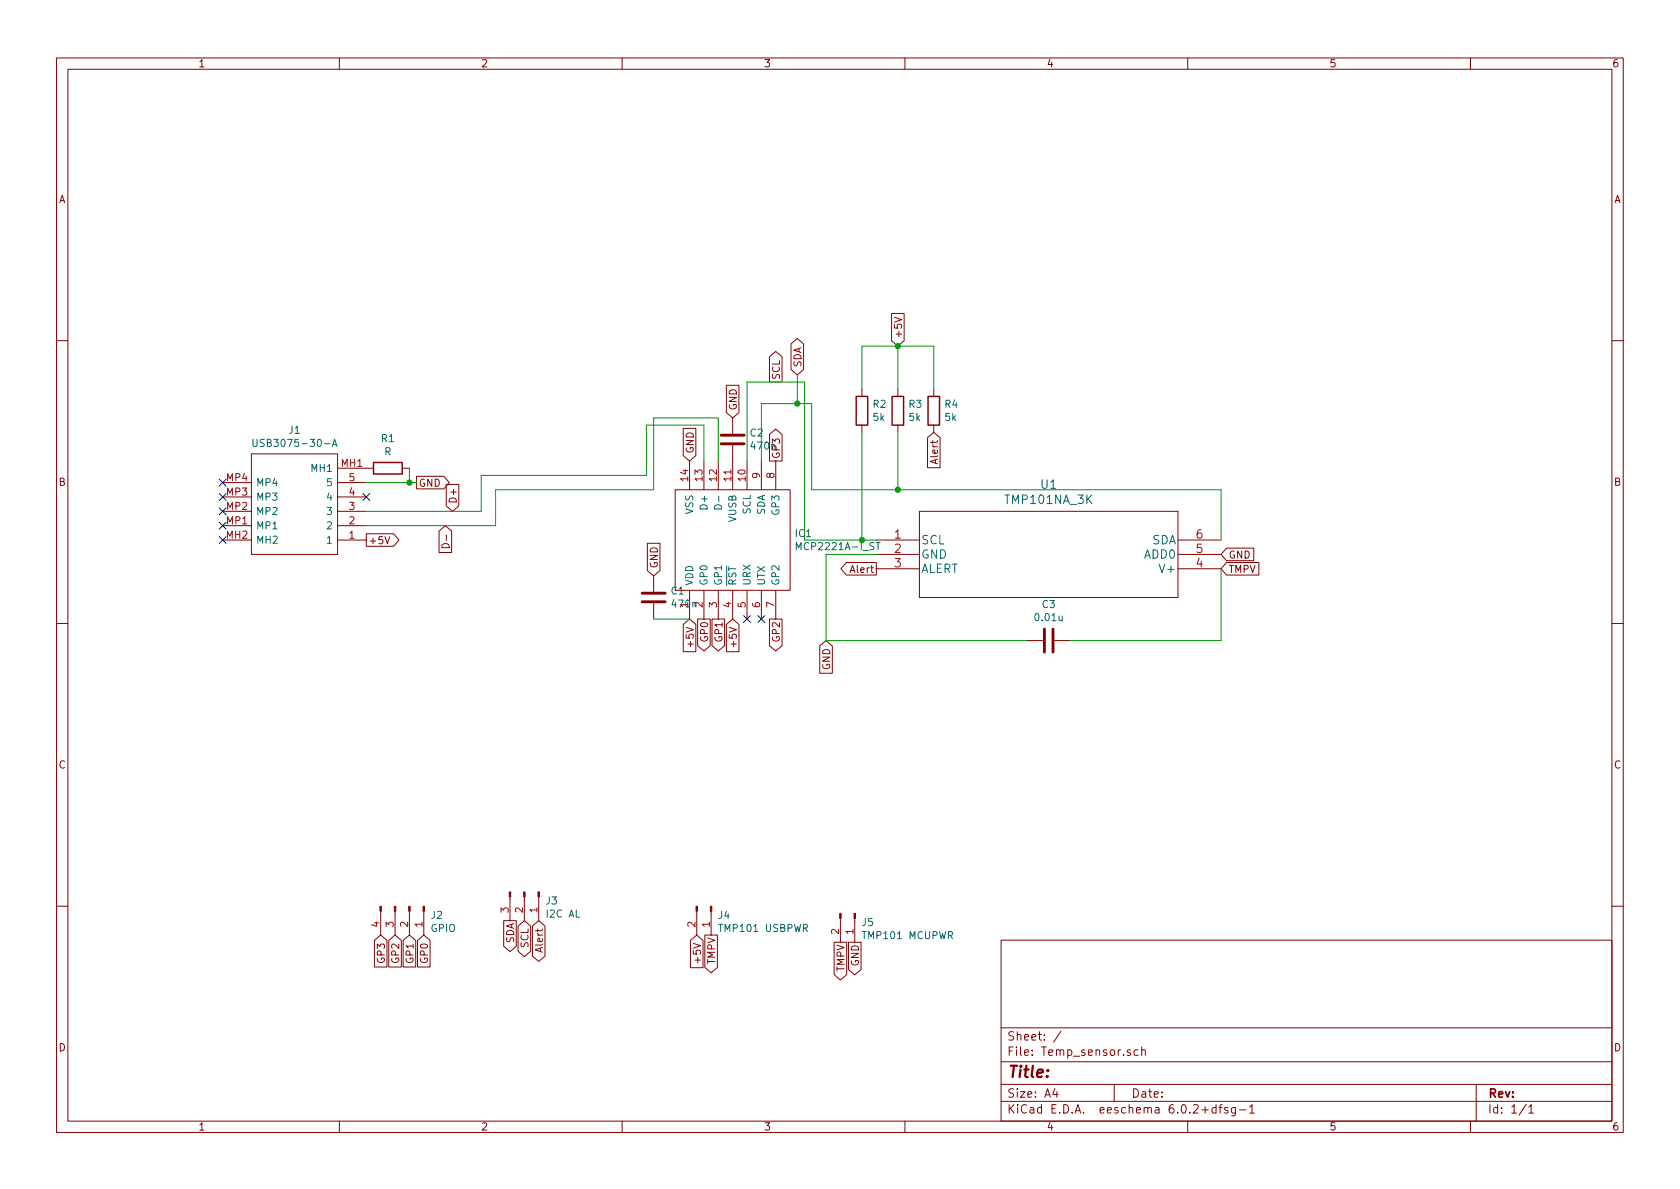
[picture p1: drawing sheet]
<svg xmlns="http://www.w3.org/2000/svg" width="297mm" height="210mm" viewBox="0 0 297 210" stroke-linecap="round" stroke-linejoin="round" font-family="sans-serif">
<g fill="none" stroke="#840000" stroke-width=".18">
<path d="M10 10.2h277v190.1h-277zM12 12.2h273v186.1h-273zM60 10.2v2M110 10.2v2M160 10.2v2M210 10.2v2M260 10.2v2M157.6 55.4h2.3v4.9l-1.2 .9-1.1-.9zM158.1 56.1l1.3 .4-1.3 .5M10 60.2h2M120.8 75.8h2.2v4.8l-1.1 .9-1.1-.9zM128.4 68.1h2.3v4.9l-1.2 .9-1.1-.9z"/>
<path d="M129.5 73.9v2.8M129.5 78.7v7.9M136 63.1l1.2-1 1.1 1v4.5h-2.3zM136 76.8l1.2-.9 1.1 .9v4.7h-2.3zM139.9 60.8l1.1-.9 1.1 .9v4.5l-1.1 1-1.1-1zM152.4 68.8v1.3M152.4 75.2v1.2M158.7 68.8v1.3M158.7 75.2v1.2M164 77.4l1.1-1 1.1 1v5.3h-2.2zM165.1 68.8v1.3M165.1 75.2v1.2"/>
<path d="M285 60.2h2M39.4 95.5h5M39.4 93h5M39.4 90.4h5M39.4 87.9h5M39.4 85.3h5M44.4 80.3h15.3v17.7h-15.3zM59.7 82.8h6.3M59.7 95.5h5.1M59.7 93h5.1M59.7 90.4h5.1M59.7 87.9h5.1"/>
<path d="M59.7 85.3h5.1M64.8 94.4h4.8l.9 1.1-.9 1.1h-4.8zM68.1 94.9l.4 1.3 .4-1.3M71.1 82.8h1.3M73.7 84.2h4.8l.9 1.1-.9 1.1h-4.8zM77.6 93.9l1.1-.9 1.2 .9v3.8h-2.3zM78.2 96.4a.68 .68 0 0 1 .8-.2 .68 .68 0 0 1 .4 .6h-1.3zM78.9 85.7h2.2v3.8l-1.1 .9-1.1-.9zM78.9 94.6v1M114.5 96.1h2.2v4.8l-1.1 .9-1.1-.9zM119.4 86.6h20.3v17.8h-20.3zM121.9 81.5v5.1"/>
<path d="M124.5 81.5v5.1M127 81.5v5.1M132.1 81.5v5.1M134.6 81.5v5.1M137.2 81.5v5.1M149.6 99.5h5.3v2.2h-5.3l-.9-1.1zM154.9 95.5h7.7M154.9 98h7.7M162.6 90.4h45.7v15.3h-45.7zM208.3 95.5h7.6M208.3 98h7.6M216.9 99.5h5.7v2.2h-5.7l-1-1.1z"/>
<path d="M216.9 96.9h4.8v2.2h-4.8l-1-1.1zM10 110.2h2M115.6 101.8v2.8M115.6 106.7v2.8M120.8 110.4l1.1-.9 1.1 .9v4.8h-2.2zM121.9 104.4v5.1M123.3 109.5h2.3v4.7l-1.1 .9-1.2-.9zM124.5 104.4v5.1M125.9 109.5h2.2v4.7l-1.1 .9-1.1-.9zM127 104.4v5.1M128.4 110.4l1.1-.9 1.2 .9v4.8h-2.3zM129.5 104.4v5.1"/>
<path d="M132.1 104.4v5.1M134.6 104.4v5.1M136 109.5h2.3v4.7l-1.1 .9-1.2-.9zM137.2 104.4v5.1M144.9 114.2l1.1-.9 1.2 .9v4.9h-2.3zM154.9 100.6h7.7M181.6 113.3h2.8M186.4 113.3h2.8M208.3 100.6h7.6M285 110.2h2M90.2 158.6v4.2M92.7 158.6v4.2"/>
<path d="M95.2 158.6v4.2M10 160.2h2M66.2 166.3l1.1-1 1.1 1v4.7h-2.2zM67.3 161.1v4.2M68.7 166.3l1.1-1 1.2 1v4.7h-2.3zM69.8 161.1v4.2M71.3 166.3l1.1-1 1.1 1v4.7h-2.2zM72.4 161.1v4.2M73.8 166.3l1.1-1 1.1 1v4.7h-2.2zM74.9 161.1v4.2M89.1 162.8h2.2v4.5l-1.1 1-1.1-1zM91.6 163.8l1.1-1 1.1 1v4.4l-1.1 1-1.1-1z"/>
<path d="M94.1 163.8l1.1-1 1.2 1v5.3l-1.2 .9-1.1-.9zM122.1 166.3l1.1-1 1.1 1v4.8h-2.2zM123.2 161.1v4.2M124.6 165.3h2.2v5.8l-1.1 .9-1.1-.9zM125.7 161.1v4.2M147.5 166.6h2.2v5.7l-1.1 1-1.1-1zM148.6 162.4v4.2M150 166.6h2.2v4.8l-1.1 1-1.1-1zM151.1 162.4v4.2M177 166.3h108v32h-108zM285 160.2h2M60 198.3v2"/>
<path d="M110 198.3v2M160 198.3v2M177 194.8h108M177 191.8h108M177 187.8h108M177 181.8h108M186.5 192.5l-.4 1h1M186.9 193v1M187.6 182.4l-1.3 1.9M197 191.8v3M199.9 185.7l-.4-.1-.2 .2 .1 .3 .5 .1v.4h-.6M201.2 185.7l-.4-.1-.3 .3v.4l.1 .3h.6"/>
<path d="M201.9 185.8l.2-.2 .3 .1 .1 .9M201.9 185.1v1.5M210 198.3v2M215 195.9l-.4-.1-.3 .3v.4l.1 .3h.6M215 195.3v1.5M215.5 195.8h.6M216.1 195.3l-.4 .2v1.3M217.1 195.9l-.4-.1-.2 .2 .1 .3 .5 .1v.4h-.6M218.4 195.8v1.2l-.3 .3h-.3M218.4 195.9l-.4-.1-.3 .3v.4l.2 .3h.5M219.1 196.3h1.2M220.9 195.8l.5-.5v1.5"/>
<path d="M220.9 196.8h.9M260 198.3v2M261 191.8v6.5M269.9 195.3l-1.3 1.9M270.3 195.8l.4-.5v1.5M270.3 196.8h.9"/>
</g>
<g fill="#840000" stroke="#840000" stroke-width=".18">
<path d="M148.5 161.5h.2v.9h-.2z"/>
<path d="M151 161.5h.3v.9h-.3z"/>
<path d="M90 157.7h.3v.9h-.3z"/>
<path d="M92.6 157.7h.2v.9h-.2z"/>
<path d="M95.1 157.7h.3v.9h-.3z"/>
<path d="M67.2 160.3h.2v.8h-.2z"/>
<path d="M69.7 160.3h.3v.8h-.3z"/>
<path d="M72.3 160.3h.2v.8h-.2z"/>
<path d="M74.8 160.3h.3v.8h-.3z"/>
<path d="M123.1 160.3h.2v.8h-.2z"/>
<path d="M125.6 160.3h.3v.8h-.3z"/>
</g>
<path d="M151.4 70.1h2v5.1h-2zM157.7 70.1h2.1v5.1h-2.1zM164.1 70.1h2v5.1h-2zM66 81.8h5.1v2h-5.1z" fill="none" stroke="#840000" stroke-width=".25"/>
<path d="M44.7 77.7v1l.3 .3 .3-.1 .1-.2v-1M58.8 79l.4-1.3 .4 1.3M58.9 78.6h.6M126.4 89.5a.68 .68 0 0 1 .7-.2 .68 .68 0 0 1 .5 .7h-1.3zM127.1 87.7v1M140.8 97.2v-1.3l.4 1 .4-1v1.3M154.9 95.9h.7" fill="none" stroke="#006464" stroke-width=".18"/>
<path d="M127.5 78.5h4.1M127.5 77h4.1M113.5 106.4h4.1M113.5 104.9h4.1M184.7 111.2v4.1M186.2 111.2v4.1" fill="none" stroke="#840000" stroke-width=".51"/>
<g fill="none" stroke="#009600" stroke-width=".18">
<path d="M141 66.3v5.1M152.4 76.4v19.1h-10.2v-27.9h-10.1v13.9M152.4 68.8v-7.6h12.7v7.6M158.7 61.2v7.6M158.7 76.4v10.2M64.8 85.3h8.9M72.4 82.8v2.5M124.5 81.5v-6.3h-10.2v8.9h-29.2v6.3h-20.3M127 81.5v-7.6h-11.4v12.7h-28v6.4h-22.8M134.6 81.5v-10.1h8.9v15.2h72.4v8.9M154.9 98h-8.9v15.3h35.6M115.6 109.5h6.3"/>
<path d="M215.9 100.6v12.7h-26.7"/>
</g>
<g fill="none" stroke="#000084" stroke-width=".18">
<path d="M38.8 84.7l1.2 1.2M38.8 87.3l1.2 1.2M38.8 89.8l1.2 1.2M38.8 92.3l1.2 1.3M38.8 94.9l1.2 1.2M40 84.7l-1.2 1.2M40 87.3l-1.2 1.2M40 89.8l-1.2 1.2M40 92.3l-1.2 1.3M40 94.9l-1.2 1.2M64.2 87.3l1.2 1.2M65.4 87.3l-1.2 1.2"/>
<path d="M131.5 108.9l1.2 1.2M132.7 108.9l-1.2 1.2M134 108.9l1.2 1.2M135.2 108.9l-1.2 1.2"/>
</g>
<g fill="#009600" stroke="#009600" stroke-width=".18">
<circle cx="72.4" cy="85.3" r=".46"/>
<circle cx="141" cy="71.4" r=".46"/>
<circle cx="152.4" cy="95.5" r=".46"/>
<circle cx="158.7" cy="86.6" r=".46"/>
<circle cx="158.7" cy="61.2" r=".46"/>
</g>
<text font-size="2.8" fill="#840000" x="178" y="190.6">Title:</text>
<g font-size="2.1" fill="#006464">
<text x="177.9" y="89.1">TMP101NA_3K</text>
<text x="184.1" y="86.4">U1</text>
<text x="162.8" y="96.2">SCL</text>
<text x="162.8" y="98.8">GND</text>
<text x="162.8" y="101.3">ALERT</text>
<text x="202.3" y="98.8">ADD0</text>
<text x="203.6" y="96.2">SDA</text>
<text x="205.4" y="101.3">V+</text>
</g>
<g font-size="2.1" fill="#a90000">
<text x="158.2" y="95.2">1</text>
<text x="211.5" y="95.2">6</text>
<text x="158.2" y="97.8">2</text>
<text x="158.2" y="100.3">3</text>
<text x="211.5" y="100.3">4</text>
<text x="211.5" y="97.8">5</text>
</g>
<g font-size="2.1" fill="#840000">
<text x="178" y="184">Sheet: /</text>
<text x="178" y="186.7">File: Temp_sensor.sch</text>
<text x="178" y="196.9">KiCad E.D.A. eeschema 6.0.2+dfsg-1</text>
<text x="178" y="194.1">Size: A4</text>
<text x="200" y="194.1">Date:</text>
<text x="263" y="194.1">Rev:</text>
<text x="263" y="196.9">Id: 1/1</text>
</g>
<g font-size="1.8" fill="#840000">
<text x="35" y="11.9">1</text>
<text x="85" y="11.9">2</text>
<text x="135" y="11.9">3</text>
<text x="185" y="11.9">4</text>
<text x="235" y="11.9">5</text>
<text x="285" y="11.9">6</text>
<text x="10.3" y="35.9">A</text>
<text x="285.3" y="35.9">A</text>
<text x="159.5" y="59.9" transform="rotate(-90 159.5 59.9)">+5V</text>
<text x="141.7" y="65" transform="rotate(-90 141.7 65)">SDA</text>
<text x="137.9" y="67.2" transform="rotate(-90 137.9 67.2)">SCL</text>
<text x="130.3" y="72.6" transform="rotate(-90 130.3 72.6)">GND</text>
<text x="122.6" y="80.3" transform="rotate(-90 122.6 80.3)">GND</text>
<text x="137.9" y="81.2" transform="rotate(-90 137.9 81.2)">GP3</text>
<text x="165.8" y="81.7" transform="rotate(-90 165.8 81.7)">Alert</text>
<text x="10.3" y="85.9">B</text>
<text x="74" y="86.1">GND</text>
<text x="80.7" y="89.1" transform="rotate(-90 80.7 89.1)">D+</text>
<text x="285.3" y="85.9">B</text>
<text x="65.1" y="96.2">+5V</text>
<text x="116.3" y="100.6" transform="rotate(-90 116.3 100.6)">GND</text>
<text x="150.6" y="101.3">Alert</text>
<text x="217.2" y="101.3">TMPV</text>
<text x="217.2" y="98.8">GND</text>
<text x="122.6" y="113.9" transform="rotate(-90 122.6 113.9)">+5V</text>
<text x="125.2" y="113.3" transform="rotate(-90 125.2 113.3)">GP0</text>
<text x="127.7" y="113.3" transform="rotate(-90 127.7 113.3)">GP1</text>
<text x="130.3" y="113.9" transform="rotate(-90 130.3 113.9)">+5V</text>
<text x="137.9" y="113.3" transform="rotate(-90 137.9 113.3)">GP2</text>
<text x="146.8" y="118.5" transform="rotate(-90 146.8 118.5)">GND</text>
<text x="10.3" y="135.9">C</text>
<text x="285.3" y="135.9">C</text>
<text x="90.9" y="166.9" transform="rotate(-90 90.9 166.9)">SDA</text>
<text x="93.4" y="167.6" transform="rotate(-90 93.4 167.6)">SCL</text>
<text x="68" y="170.2" transform="rotate(-90 68 170.2)">GP3</text>
<text x="70.6" y="170.2" transform="rotate(-90 70.6 170.2)">GP2</text>
<text x="73.1" y="170.2" transform="rotate(-90 73.1 170.2)">GP1</text>
<text x="75.7" y="170.2" transform="rotate(-90 75.7 170.2)">GP0</text>
<text x="96" y="168.1" transform="rotate(-90 96 168.1)">Alert</text>
<text x="123.9" y="169.8" transform="rotate(-90 123.9 169.8)">+5V</text>
<text x="126.5" y="170.6" transform="rotate(-90 126.5 170.6)">TMPV</text>
<text x="149.3" y="171.8" transform="rotate(-90 149.3 171.8)">TMPV</text>
<text x="151.9" y="170.9" transform="rotate(-90 151.9 170.9)">GND</text>
<text x="10.3" y="185.9">D</text>
<text x="285.3" y="185.9">D</text>
<text x="35" y="199.9">1</text>
<text x="85" y="199.9">2</text>
<text x="135" y="199.9">3</text>
<text x="185" y="199.9">4</text>
<text x="235" y="199.9">5</text>
<text x="285" y="199.9">6</text>
</g>
<g font-size="1.8" fill="#006464">
<text x="51.1" y="76.7">J1</text>
<text x="132.6" y="77.2">C2</text>
<text x="154.4" y="72.1">R2</text>
<text x="154.4" y="74.4">5k</text>
<text x="160.7" y="72.1">R3</text>
<text x="160.7" y="74.4">5k</text>
<text x="167.1" y="72.1">R4</text>
<text x="167.1" y="74.4">5k</text>
<text x="46" y="79">USB3075-30-A</text>
<text x="55.2" y="83.4">MH1</text>
<text x="67.4" y="78.2">R1</text>
<text x="67.9" y="80.5">R</text>
<text x="132.9" y="79.5">470n</text>
<text x="45.2" y="88.5">MP3</text>
<text x="45.2" y="86">MP4</text>
<text x="57.9" y="88.5">4</text>
<text x="57.9" y="86">5</text>
<text x="125.1" y="89.7" transform="rotate(-90 125.1 89.7)">D+</text>
<text x="45.2" y="93.6">MP1</text>
<text x="45.2" y="91.1">MP2</text>
<text x="57.9" y="93.6">2</text>
<text x="57.9" y="91.1">3</text>
<text x="122.6" y="90.9" transform="rotate(-90 122.6 90.9)">VSS</text>
<text x="130.2" y="92.3" transform="rotate(-90 130.2 92.3)">VUSB</text>
<text x="132.7" y="90.9" transform="rotate(-90 132.7 90.9)">SCL</text>
<text x="135.3" y="91.1" transform="rotate(-90 135.3 91.1)">SDA</text>
<text x="137.8" y="90.9" transform="rotate(-90 137.8 90.9)">GP3</text>
<text x="140.7" y="95">IC1</text>
<text x="45.2" y="96.1">MH2</text>
<text x="57.9" y="96.1">1</text>
<text x="118.7" y="105.1">C1</text>
<text x="118.9" y="107.4">470n</text>
<text x="122.6" y="103.6" transform="rotate(-90 122.6 103.6)">VDD</text>
<text x="124.2" y="107.4" transform="rotate(-90 124.2 107.4)">2</text>
<text x="125.1" y="103.6" transform="rotate(-90 125.1 103.6)">GP0</text>
<text x="127.6" y="103.6" transform="rotate(-90 127.6 103.6)">GP1</text>
<text x="130.2" y="103.6" transform="rotate(-90 130.2 103.6)">~{RST}</text>
<text x="132.7" y="103.6" transform="rotate(-90 132.7 103.6)">URX</text>
<text x="135.3" y="103.6" transform="rotate(-90 135.3 103.6)">UTX</text>
<text x="137.8" y="103.6" transform="rotate(-90 137.8 103.6)">GP2</text>
<text x="184.3" y="107.5">C3</text>
<text x="183.2" y="109.8">0.01u</text>
<text x="96.6" y="159.9">J3</text>
<text x="76.2" y="164.8">GPIO</text>
<text x="76.2" y="162.5">J2</text>
<text x="96.7" y="162.2">I2C AL</text>
<text x="127" y="162.5">J4</text>
<text x="127.5" y="164.8">TMP101 USBPWR</text>
<text x="152.4" y="163.7">J5</text>
<text x="152.8" y="166.1">TMP101 MCUPWR</text>
</g>
<g font-size="1.8" fill="#a90000">
<text x="60.4" y="82.5">MH1</text>
<text x="40.1" y="87.6">MP3</text>
<text x="40.1" y="85.1">MP4</text>
<text x="61.7" y="87.6">4</text>
<text x="61.7" y="85.1">5</text>
<text x="121.7" y="85.1" transform="rotate(-90 121.7 85.1)">14</text>
<text x="124.2" y="85.1" transform="rotate(-90 124.2 85.1)">13</text>
<text x="126.7" y="85.1" transform="rotate(-90 126.7 85.1)">12</text>
<text x="129.3" y="85.1" transform="rotate(-90 129.3 85.1)">11</text>
<text x="131.8" y="85.1" transform="rotate(-90 131.8 85.1)">10</text>
<text x="134.4" y="84.6" transform="rotate(-90 134.4 84.6)">9</text>
<text x="136.9" y="84.6" transform="rotate(-90 136.9 84.6)">8</text>
<text x="40" y="95.2">MH2</text>
<text x="40.1" y="92.7">MP1</text>
<text x="40.1" y="90.2">MP2</text>
<text x="61.7" y="95.2">1</text>
<text x="61.7" y="92.7">2</text>
<text x="61.7" y="90.2">3</text>
<text x="121.7" y="107.4" transform="rotate(-90 121.7 107.4)">1</text>
<text x="126.7" y="107.4" transform="rotate(-90 126.7 107.4)">3</text>
<text x="129.3" y="107.4" transform="rotate(-90 129.3 107.4)">4</text>
<text x="131.8" y="107.4" transform="rotate(-90 131.8 107.4)">5</text>
<text x="134.4" y="107.4" transform="rotate(-90 134.4 107.4)">6</text>
<text x="136.9" y="107.4" transform="rotate(-90 136.9 107.4)">7</text>
<text x="89.9" y="161.4" transform="rotate(-90 89.9 161.4)">3</text>
<text x="92.5" y="161.4" transform="rotate(-90 92.5 161.4)">2</text>
<text x="95" y="161.4" transform="rotate(-90 95 161.4)">1</text>
<text x="67.1" y="163.9" transform="rotate(-90 67.1 163.9)">4</text>
<text x="69.6" y="163.9" transform="rotate(-90 69.6 163.9)">3</text>
<text x="72.1" y="163.9" transform="rotate(-90 72.1 163.9)">2</text>
<text x="74.7" y="163.9" transform="rotate(-90 74.7 163.9)">1</text>
<text x="122.9" y="163.9" transform="rotate(-90 122.9 163.9)">2</text>
<text x="125.5" y="163.9" transform="rotate(-90 125.5 163.9)">1</text>
<text x="148.3" y="165.2" transform="rotate(-90 148.3 165.2)">2</text>
<text x="150.9" y="165.2" transform="rotate(-90 150.9 165.2)">1</text>
</g>
<text font-size="1.8" fill="#009600" x="141.4" y="97.3">MCP2221A-I_ST</text>
</svg>
